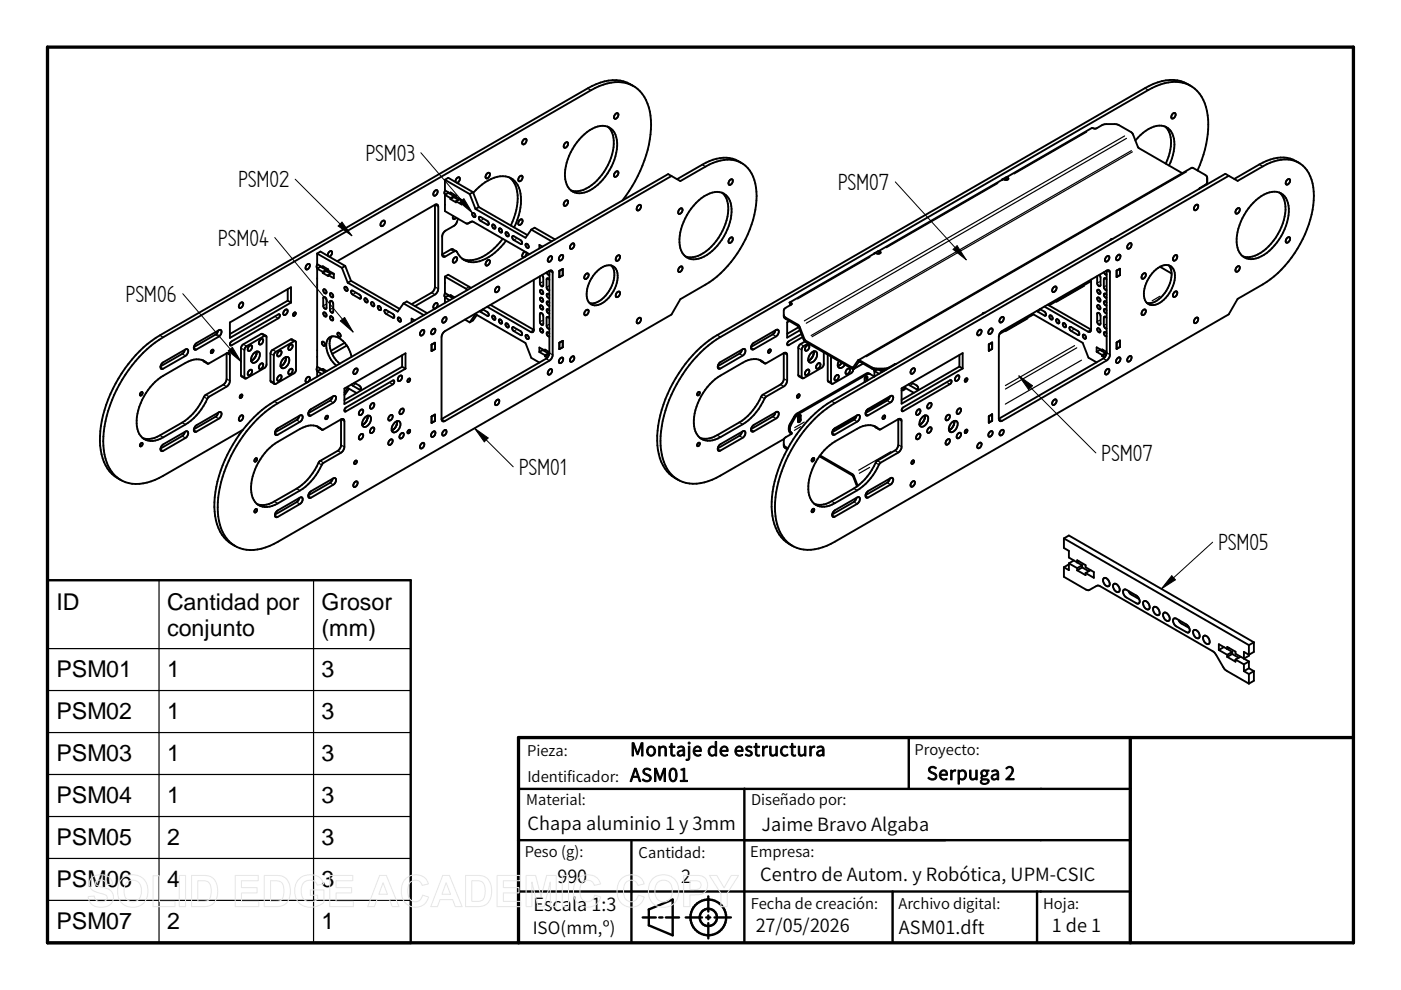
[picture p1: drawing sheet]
<svg xmlns="http://www.w3.org/2000/svg" width="297mm" height="210mm" viewBox="0 0 297 210" stroke-linecap="round" stroke-linejoin="round" font-family="sans-serif">
<path d="M10.1 10h276.9v189.9h-276.9zM239.6 156.4v43.5M287 156.4h-177.1v43.5" fill="none" stroke="#000" stroke-width=".7"/>
<g fill="none" stroke="#000" stroke-width=".51">
<path d="M10.1 123h77v76.9h-77zM192.7 156.4v10.9M109.9 167.3h129.7M109.9 178.1h129.7M133.9 178.1v21.8M157.8 167.3v32.6M109.9 189h129.7M136.3 194.5h2.7M137.6 192.8l5-2.1v7.6l-5-2.1zM139.8 194.5h.7M141.2 194.5h2.8M145.4 194.5h3.4"/>
<path d="M149.7 194.5h.9M150.2 190.1v3.2M150.2 194.1v.8M150.2 195.7v3.3M151.5 194.5h3.5M189.2 189v10.9M219.9 189v10.9"/>
<circle cx="150.2" cy="194.5" r="3.8"/>
<circle cx="150.2" cy="194.5" r="1.84"/>
</g>
<g fill="none" stroke="#000" stroke-width=".4">
<path d="M134.3 18.2a7.8 7.8 0 0 0-7.9-.4l-1.8 .9-90.7 52.4a28.1 28.1 0 0 0-12.7 22.4 8.9 8.9 0 0 0 3.7 7.9l.7 .4M252.5 18.2a7.9 7.9 0 0 0-7.9-.4l-1.8 .9-90.7 52.4a28 28 0 0 0-12.8 22.3 8.9 8.9 0 0 0 3.8 7.9l.7 .4M94.3 38.1v2.3l1.2 .6M94.3 38.1l5.3 3M94.3 38.1l.7-.4 5.3 3M96.6 38.6a.73 .73 0 0 1 .8-.9l.1 .5-.6 .6M103.3 36.8l.3-.2a.69 .69 0 0 1 .2 .8 .69 .69 0 0 1-.6 .4l-.3-.3zM108 37.6a6.2 6.2 0 0 1 1.6 6.1l-.3 1.6-1 2.5M110.1 37.5l.5-.3a.65 .65 0 0 1 .1 .8 .65 .65 0 0 1-.8 .3zM111.1 29.6l.3-.2a.68 .68 0 0 1 .2 .8 .68 .68 0 0 1-.6 .4l-.3-.3zM119.9 30.3l.3-.2a.68 .68 0 0 1 .2 .8 .68 .68 0 0 1-.6 .4l-.3-.2zM123.3 29a5.6 5.6 0 0 1 5.5-2.2 3.7 3.7 0 0 1 2 4.2 12 12 0 0 1-6.3 9.6 3.1 3.1 0 0 1-4.7-2.6 11.6 11.6 0 0 1 3.5-9z"/>
<path d="M128.9 26.9a5.6 5.6 0 0 1 .9 5.8 11.8 11.8 0 0 1-6.1 7.6l-1.1 .2-1.5-.1M130.5 36.4l.3-.1a.68 .68 0 0 1 .3 .7 .68 .68 0 0 1-.7 .5l-.2-.3zM130.5 24.1l.3-.1a.69 .69 0 0 1 .3 .7 .69 .69 0 0 1-.7 .5l-.2-.3zM142.4 37.3l-.7-.4-83.5 48.2a28.1 28.1 0 0 0-12.8 22.4 9.1 9.1 0 0 0 3.8 7.9l.7 .4M154.8 38.1l.3-.1a.69 .69 0 0 1 .2 .7 .69 .69 0 0 1-.6 .5l-.2-.1-.1-.4zM157.2 34.6a7 7 0 0 0-7.6-.1l-6.1 3.5M212.5 38.1h.1M213.3 37.7h.4l.1 .3M213.8 38l-.5 .2-.7-.2-26.4 15.3M213.8 38l-.6-.3-.7 .4M240.7 29.8a7 7 0 0 1 5.6-3.2 3.2 3.2 0 0 1 2.7 3.4l-.1 2.1-.4 1.5-.6 1.5M247 26.8a5.5 5.5 0 0 1 1 5.7l-.8 2.2"/>
<path d="M248.7 24.1l.3-.2a.67 .67 0 0 1 .2 .8 .67 .67 0 0 1-.6 .4l-.3-.2zM250.7 36.7l-9.2-5.3-1.3-2.9-.4-.5-2.8-1.6-2.4-.1a3.2 3.2 0 0 0-2.1 .9h-1l-18.2 10.4M253.9 36.2a19.7 19.7 0 0 0 1.5-14.3 6.7 6.7 0 0 0-8.5-4.2l-1.7 .5-1.7 .9-90.7 52.4a28.2 28.2 0 0 0-12.8 22 9.4 9.4 0 0 0 3.5 8 7.9 7.9 0 0 0 7.5 .2l15.2-8.6M255.9 39.1v-1.4l-.1-.4-2.8-1.7h-.4l-70.6 40.8M255.9 38.7l-.1 .3-1.5 1M260.5 37.3l-.7-.4-83.5 48.2a28 28 0 0 0-12.7 22.3 9.1 9.1 0 0 0 3.7 7.9l.7 .4M272.9 38.1l.4-.1a.68 .68 0 0 1 .2 .7 .68 .68 0 0 1-.6 .5l-.3-.3zM275.4 34.5a7 7 0 0 0-7.6 0l-6.1 3.5M65.1 56.1l.3-.2a.64 .64 0 0 1 .2 .8 .64 .64 0 0 1-.8 .3l.1-.5zM67.2 57v20.8l1.2 .6M67.2 53.8l5.3 3M67.2 53.8l.7-.5 5.3 3.1"/>
<path d="M67.2 57l.7-.5 1.2 .7M67.2 53.8v2.2M67.2 57l1.2 .6M67.2 56l1.2 .7M67.3 56l-.2 .6 .3 .3M68 56.4l-.2 .2M68.4 56.7v-.2l2.4 1.5v1l-1.2-.7M68.4 57.6v.3M68.4 57.9l1.2 .6v-.2M68.6 56.6l-.2 .1M69.1 57.2v.2M69.1 57.4l1 .6"/>
<path d="M69.1 57.2l-.7 .4M69.1 57.4l-.7 .5M69.4 57v.6M69.5 54.3a.73 .73 0 0 1 .8-1l.1 .5-.6 .6M70.8 58.2l-.5-.3-.7 .4M72.5 56.8l1.2 3.1M73.2 56.4l1.2 3.1M73.2 56.4l-.7 .4M73.7 59.9l10.6 6.2 1.3-1.8M74.4 59.5l-.7 .4M74.4 59.5l10.3 6M81 46.9l.3-.1a.68 .68 0 0 1 .3 .7 .68 .68 0 0 1-.7 .5l-.2-.3z"/>
<path d="M92.2 40.4l.3-.1a.64 .64 0 0 1 .2 .8 .64 .64 0 0 1-.8 .3v-.6zM92.2 43.4v17.7l-.3 .6-.4 .4-4.2 2.4M92.2 43.4l-20.7 12M92.2 43.4a.43 .43 0 0 1 .5 0 .43 .43 0 0 1 .2 .4v17.7l-.7 1-4.2 2.4M94.3 58.7l.7-.4 4.8 2.8M94.3 58.7v3.4l1.2 .7M94.3 41.3v3.5l4.6 2.6 1.2-.4 .3 .1 11.8 6.8M94.3 58.7l4.8 2.8M94.3 41.3l1.2 .7M94.3 41.3l.7-.4 1.2 .7M94.4 40.4l-.2 .6 .3 .2M95.1 40.8l-.2 .2"/>
<path d="M95.5 41v-.2l2.4 1.6v.9l-1.2-.6M95.5 42v.2M95.5 42.2l1.2 .7v-.2M95.7 40.9l-.2 .1M96.1 45.8l-.1 .4 .1 .2 .6-.2M96.2 41.6v.2M96.2 41.8l1 .6M96.2 41.8l-.7 .4M96.2 41.6l-.7 .4M96.3 54.7l.4-.2a.68 .68 0 0 1 .2 .7 .68 .68 0 0 1-.6 .5l-.3-.3zM96.7 53.3l-1-.5-2 1.2M97.1 46.4l-.3 .9-.3 .4-2.1 1.2-.5 .7-.2 .5v3.9"/>
<path d="M97.9 42.5l-.5-.2-.7 .4M99.6 41.1l1.2 3.2M100.2 45.2a.53 .53 0 0 1 .5 .3 .53 .53 0 0 1-.1 .5l-.5-.4zM100.3 40.7l1.2 3.2M100.3 40.7l-.7 .4M100.3 40.9a9.1 9.1 0 0 1 6.3-3.5 4 4 0 0 1 3.8 4.3 12.9 12.9 0 0 1-1.4 6.5M100.8 44.3l10.6 6.1 1.2-1.7M101.5 43.9l10.3 5.9M101.5 43.9l-.7 .4M101.6 46l1.8 .9 .2 .5-.1 .3-1.8-1-.2-.5zM103.3 55.3l.3-.2a.68 .68 0 0 1 .2 .8 .68 .68 0 0 1-.6 .4l-.3-.3zM104.5 47.6a.54 .54 0 0 1 .5 .3 .54 .54 0 0 1-.1 .6l-.4-.3-.2-.3z"/>
<path d="M105.9 48.4a.54 .54 0 0 1 .5 .3 .54 .54 0 0 1-.1 .6l-.5-.4zM106.6 50.6a10.3 10.3 0 0 1-6.9 4.6l-1.6-.3M107.2 49.3a.48 .48 0 0 1 .6 .2 .48 .48 0 0 1-.1 .6l-.5-.3zM107.3 51a10.4 10.4 0 0 1-6.8 4.6 3.7 3.7 0 0 1-3.7-2.3h-.5l-1.9 1.1a.44 .44 0 0 1-.4 0 .44 .44 0 0 1-.3-.4M108.7 50.1l1.8 .9 .2 .3-.1 .4-1.7-.8-.3-.4zM110.2 46.7l.4-.2a.65 .65 0 0 1 .1 .8 .65 .65 0 0 1-.8 .3l.1-.6zM111.3 53.4a.77 .77 0 0 0-.4 1.2l.3-.1 .3-.4 .1-.6M111.5 51.7a.48 .48 0 0 1 .5 .3 .48 .48 0 0 1-.1 .6l-.4-.4zM112.6 48.7l.7-.4 4.4 2.5M112.6 48.7l4.3 2.5M113.2 59.3v10.6M114.9 58.3l.3 .6v1.6l-.2 .2-.5-.4v-1.7"/>
<path d="M115 52.3l-.6-.4v.8M115.9 57.8l.2 .3 .4 .2M116.4 57.5l.1 .2M116.5 59.3l-.4-.3-.2 .1v2l.3 .4h.3M116.5 54.5l.3-.2a.65 .65 0 0 1 .1 .8 .65 .65 0 0 1-.7 .3v-.6zM116.5 57.4a.42 .42 0 0 1 .5 0 .42 .42 0 0 1 .2 .4v17.4l-.3 .9-.4 .4-22.2 12.8a.44 .44 0 0 1-.5 0 .44 .44 0 0 1-.2-.4M116.5 57.4l-22.2 12.8-.4 .4-.3 .8v17.5M116.5 57.4v17.4l-.3 .9-.4 .4-22.2 12.8M118.6 57.4l.7-.4v1.4l-.7 .4zM118.8 54.2l.3-.2a.68 .68 0 0 1 .3 .8 .68 .68 0 0 1-.6 .4l-.3-.1v-.3zM119.9 42.6l.3-.1a.68 .68 0 0 1 .2 .7 .68 .68 0 0 1-.6 .5l-.3-.3zM121.2 51.7l.3-.1a.63 .63 0 0 1 .2 .8 .63 .63 0 0 1-.8 .3v-.6z"/>
<path d="M124.2 58.1l.3-.1a.69 .69 0 0 1 .3 .7 .69 .69 0 0 1-.7 .5l-.2-.3zM126.5 57.6a2.96 2.96 0 0 1 3.7-1 3.2 3.2 0 0 1 .6 3.4 6.3 6.3 0 0 1-4.4 4.7 1.95 1.95 0 0 1-2-2.4 7.3 7.3 0 0 1 2.1-4.7zM129.6 56.3a4.5 4.5 0 0 1-.1 4.9 5.2 5.2 0 0 1-4.1 3.1h-.4M130.9 54.3l.3-.2a.65 .65 0 0 1 .1 .8 .65 .65 0 0 1-.7 .3v-.6zM132 42.5a27 27 0 0 0 6-17 8.4 8.4 0 0 0-4-7.4 8.7 8.7 0 0 0-7.8 .6l-91.6 52.8a28.2 28.2 0 0 0-12.7 22 9.4 9.4 0 0 0 3.4 8.1 8.2 8.2 0 0 0 8.4-.3l17.8-10.2M135.3 43.6l.4-.2a.65 .65 0 0 1 .1 .8 .65 .65 0 0 1-.8 .3l.1-.6zM144.1 44.3l.3-.1a.67 .67 0 0 1 .3 .7 .67 .67 0 0 1-.6 .5l-.3-.3zM144.1 56.6l.3-.1a.67 .67 0 0 1 .3 .7 .67 .67 0 0 1-.6 .5l-.3-.3zM147.6 43a5.7 5.7 0 0 1 5.5-2.1 3.7 3.7 0 0 1 2 4.1 11.8 11.8 0 0 1-6.4 9.7 3.1 3.1 0 0 1-4.6-2.7 11.6 11.6 0 0 1 3.5-9zM153.1 40.9a5.6 5.6 0 0 1 .9 5.8 11.1 11.1 0 0 1-6.6 7.7 3.4 3.4 0 0 1-2.1 0M154.8 50.5l.3-.2a.68 .68 0 0 1 .2 .8 .68 .68 0 0 1-.6 .4l-.2-.1v-.4zM185.4 53.7v.1"/>
<path d="M185.4 53.7h.1M186.2 53.3h.4l.1 .3M186.7 53.6l-.5 .2-.7-.1-18.1 10.5 .4 .1v.2l-1.6 1.1v1.7l3.2 2.1M186.7 53.6l-.6-.3-.7 .4M231.3 59.6l-8.9 5.1M231.3 59.3v10.6M233.1 58.3l.2 .5-.1 1.9-.2-.1-.4-.4v-1.7M234.1 57.7l.3 .5h.2M234.5 57.5l.1 .1M234.6 54.4l.3-.1a.65 .65 0 0 1 .2 .8 .65 .65 0 0 1-.8 .3l.1-.6zM234.6 59.2l-.4-.2-.1 .1v1.9l.3 .4 .2 .1M234.6 57.4l-22.1 12.8-.6 .6"/>
<path d="M234.6 57.4a.43 .43 0 0 1 .5-.1 .43 .43 0 0 1 .2 .5v17.4l-.3 .8-.4 .4-22.3 12.9a.44 .44 0 0 1-.5-.5M234.6 57.4v17.4l-.3 .8-.4 .4-22.1 12.8M235.9 50.7l-.5 .2M236.7 57.4l.7-.4v1.3l-.7 .4zM236.7 57.4v1.3M237 54.1l.3-.1a.65 .65 0 0 1 .1 .8 .65 .65 0 0 1-.7 .3v-.6zM239.3 51.7l.3-.2a.68 .68 0 0 1 .3 .8 .68 .68 0 0 1-.6 .4l-.3-.1v-.3zM242.4 58.1l.3-.2a.67 .67 0 0 1 .2 .8 .67 .67 0 0 1-.6 .4l-.3-.3zM244.7 57.5a3 3 0 0 1 3.6-1 3.9 3.9 0 0 1 .2 4.6 5.8 5.8 0 0 1-3.9 3.6 1.96 1.96 0 0 1-2.1-2.4 7.4 7.4 0 0 1 2.2-4.8zM245.9 56.6l2.5 1.4M247.8 56.2a4.4 4.4 0 0 1-.2 4.9 5.2 5.2 0 0 1-4.1 3.2l-.3-.1M249 54.2l.3-.1a.69 .69 0 0 1 .3 .7 .69 .69 0 0 1-.7 .5l-.2-.2v-.3z"/>
<path d="M253.5 43.5l.3-.1a.69 .69 0 0 1 .2 .7 .69 .69 0 0 1-.6 .5l-.2-.1-.1-.4zM262.3 56.6l.3-.2a.64 .64 0 0 1 .1 .8 .64 .64 0 0 1-.7 .3l-.1-.3zM262.3 44.3l.3-.2a.68 .68 0 0 1 .2 .8 .68 .68 0 0 1-.6 .4l-.2-.1-.1-.4zM265.7 43a5.7 5.7 0 0 1 5.5-2.2 3.7 3.7 0 0 1 2.1 4.1 12 12 0 0 1-6.4 9.7 3.1 3.1 0 0 1-4.6-2.7 11.7 11.7 0 0 1 3.4-8.9zM271.3 40.8a5.6 5.6 0 0 1 .9 5.9 11.2 11.2 0 0 1-6.7 7.7 3.4 3.4 0 0 1-2-.1M272.9 50.4l.4-.1a.68 .68 0 0 1 .2 .7 .68 .68 0 0 1-.6 .5l-.3-.3zM34.4 76.9l4.9-2.8 .4-.1a.93 .93 0 0 1-.4 1.5l-4.9 2.7a.49 .49 0 0 1-.4-.3 .49 .49 0 0 1 .1-.5zM39.2 74.2l-.6 .8-4.6 2.7M41.5 72.9l4.9-2.9a.39 .39 0 0 1 .5 .1 .39 .39 0 0 1 0 .5l-.5 .8-5.1 2.8-.2-.5zM42.9 76.4l1.1 .7M44.8 74.3l.3-.2a.37 .37 0 0 1 .1 .5 .37 .37 0 0 1-.5 .2zM46.3 70.1l-.2 .5-.4 .4-4.6 2.6"/>
<path d="M48 74.9v5.4l-.1 .6-.6 .7-3.8 2.2a13.9 13.9 0 0 1-4.9 5.8l-4.7 2.7-1.7 .7a3.1 3.1 0 0 1-1.9-.1M48.7 68.4l13-7.5v3.3l-13 7.4zM49 72.5l10-5.8h.3v.4l-.3 .4-10 5.8-.3-.3zM51 64.2l.3-.1a.69 .69 0 0 1 .2 .7 .69 .69 0 0 1-.6 .5l-.3-.3zM52.9 73.4l.3-.2a.68 .68 0 0 1 .2 .8 .68 .68 0 0 1-.6 .4l-.3-.3zM52.9 78.5l.3-.1a.68 .68 0 0 1 .2 .7 .68 .68 0 0 1-.6 .5l-.3-.3zM53.8 74.9a.7 .7 0 0 1 1-.3 .7 .7 0 0 1 .3 1 1.44 1.44 0 0 1-1.6 1.3 1.45 1.45 0 0 1 .3-2zM54.4 74.5a1.98 1.98 0 0 1-1.1 2M55.2 72l.3-.2a.64 .64 0 0 1 .2 .8 .64 .64 0 0 1-.8 .3v-.3zM55.2 77.2l.3-.2a.68 .68 0 0 1 .3 .8 .68 .68 0 0 1-.7 .4l-.2-.1v-.4zM56.4 71.2h-.4l-3.7 2.2-.4 .4-.1 .4v5.7l.1 .3M56.4 71.2l.1 .3v5.7l-.1 .5-.4 .3-3.7 2.2h-.4"/>
<path d="M56.4 71.2l-.7-.4h-.4l-3.7 2.2-.4 .4-.1 .4v5.7l.1 .3 .7 .4M59.1 79.7l.3-.2a.68 .68 0 0 1 .3 .8 .68 .68 0 0 1-.7 .5l-.2-.3zM59.1 74.5l.3-.1a.65 .65 0 0 1 .2 .8 .65 .65 0 0 1-.8 .3v-.6zM60.1 76a.7 .7 0 0 1 1-.3 .7 .7 0 0 1 .2 1 1.44 1.44 0 0 1-1.5 1.3 1.48 1.48 0 0 1 .3-2zM60.4 65.7l.3-.1a.68 .68 0 0 1 .2 .7 .68 .68 0 0 1-.6 .5l-.3-.3zM60.6 75.7a1.98 1.98 0 0 1-1.1 2M61 63.8l.7 .4M61 61.3v2.5M61 63.8l-12.3 7M61.5 78.3l.3-.1a.69 .69 0 0 1 .2 .7 .69 .69 0 0 1-.6 .5l-.2-.1-.1-.4zM61.5 73.2l.3-.2a.69 .69 0 0 1 .2 .8 .69 .69 0 0 1-.6 .4l-.2-.1-.1-.4zM62.2 66.4l.3-.2a.38 .38 0 0 1 .1 .5 .38 .38 0 0 1-.5 .2z"/>
<path d="M62.6 72.3l-.3 .1-3.8 2.2-.3 .3-.1 .5v5.7l.1 .3M62.6 72.3l.2 .4v5.7l-.2 .4-.3 .4-3.8 2.2h-.3M62.6 72.3l-.7-.4-.3 .1-3.8 2.2-.3 .3-.2 .5v5.7l.2 .3 .7 .4M67.2 78.7v1.2M67.2 78.7l1 .6M67.2 78.7l.7-.4 1.1 .6M67.3 77.8l-.2 .6 .3 .2M68 78.2l-.2 .2M68.3 72.5a.48 .48 0 0 1 .5 .2 .48 .48 0 0 1-.1 .6l-.4-.3zM68.4 78.4v-.2l.9 .5M68.6 66.3a.48 .48 0 0 1 .5 .2 .48 .48 0 0 1 0 .6l-.4-.2zM68.6 78.3l-.2 .1"/>
<path d="M68.6 61.3a.54 .54 0 0 1 .6 .3 .54 .54 0 0 1-.1 .6l-.4-.2-.2-.4zM68.6 63h.3l.3 .4-.1 2.1-.4-.2-.1-.3zM70 63.9l.3-.1 .3 .5-.1 2-.3-.1-.2-.4zM70 62.3a.49 .49 0 0 1 .6 .1 .49 .49 0 0 1-.1 .7l-.4-.3zM70.1 67.1a.54 .54 0 0 1 .5 .3 .54 .54 0 0 1-.1 .5l-.4-.2-.1-.4zM70.4 71.3a4.1 4.1 0 0 0 .5 4.6l1.1 1.2M71.6 70.6a.48 .48 0 0 1 .5 .2 .48 .48 0 0 1-.1 .6l-.4-.3zM73.1 72.7l-2.9 1.7M73.1 60.8a.53 .53 0 0 1 .5 .3 .53 .53 0 0 1 0 .6l-.6-.5zM73.5 73.3l-3.1 1.7M74.5 61.6l1.8 1 .3 .5-.1 .2-1.8-.9-.3-.6zM74.5 75.7a5.2 5.2 0 0 0-3.7-4.4 1.63 1.63 0 0 0-1.6 2 6.1 6.1 0 0 0 2.1 4.2"/>
<path d="M75.2 78.3l.4-.2a.69 .69 0 0 1 .2 .8 .69 .69 0 0 1-.6 .4l-.3-.1v-.4zM77.4 63.2a.54 .54 0 0 1 .5 .3 .54 .54 0 0 1-.1 .6l-.4-.2-.1-.4zM78.7 64.1a.48 .48 0 0 1 .6 .3 .48 .48 0 0 1-.2 .6l-.4-.4zM80.1 64.9a.48 .48 0 0 1 .6 .3 .48 .48 0 0 1-.1 .6l-.4-.4zM81.6 65.7l1.8 1 .2 .3-.1 .4-1.7-.9-.3-.4zM84.4 67.4a.48 .48 0 0 1 .5 .2 .48 .48 0 0 1-.1 .6l-.4-.3zM84.7 79.8l.3-.2a.67 .67 0 0 1 .2 .7 .67 .67 0 0 1-.6 .5l-.3-.3zM85.3 75.3v2.5M85.3 77.8l-12.3 7M85.3 77.8l.7 .4M85.6 64.3l.7-.4 4.3 2.5M85.6 64.3l4.2 2.5"/>
<path d="M87.9 67.9l-.6-.3v.7M89.4 70.1l.3-.2a.64 .64 0 0 1 .1 .8 .64 .64 0 0 1-.7 .3v-.5zM91.5 73.1l.7-.4v1.3l-.7 .4zM91.7 69.8l.4-.1a.68 .68 0 0 1 .2 .7 .68 .68 0 0 1-.6 .5l-.3-.1v-.4zM92.2 64.4l.3-.2a.64 .64 0 0 1 .2 .8 .64 .64 0 0 1-.8 .3v-.6zM94.1 67.4l.3-.2a.63 .63 0 0 1 .2 .8 .63 .63 0 0 1-.8 .3v-.6zM94.3 63.1v1.1M94.3 63.1l1 .5M94.3 63.1l.7-.4 1.1 .5M94.4 62.1l-.2 .6 .3 .3M95.1 62.5l-.2 .2M95.5 62.8v-.2l.9 .5"/>
<path d="M95.7 62.7l-.2 .1M98.6 67.8l1 .5M99.6 68.3l1.2-1.7 10.6 6.1 1.2 3.2 1.8 1M101.1 66.8l-.8 1.1-.7 .4M102.3 65.6l1.1 .7 .2 .4-.1 .3-1.8-1M103.3 65l9.2 5.4a.43 .43 0 0 0 .5 0 .43 .43 0 0 0 .2-.5M104 64.6l9.2 5.3M104.4 67a.49 .49 0 0 1 .6 .2 .49 .49 0 0 1-.2 .6l-.4-.3zM105.3 60.9l.3-.1a.68 .68 0 0 1 .2 .7 .68 .68 0 0 1-.6 .5l-.2-.2-.1-.3zM105.8 67.8a.48 .48 0 0 1 .6 .2 .48 .48 0 0 1-.2 .6l-.4-.3zM107.3 68.6a.54 .54 0 0 1 .5 .3 .54 .54 0 0 1-.1 .5l-.5-.4zM108.7 69.4l1.8 .9 .2 .4-.1 .4-1.8-1-.2-.5z"/>
<path d="M111.4 71.1a.48 .48 0 0 1 .6 .2 .48 .48 0 0 1 0 .6l-.5-.3zM114.4 74.6l1.1 .7M114.5 61.5a.48 .48 0 0 1 .6 .3 .48 .48 0 0 1-.1 .6l-.4-.4zM114.6 63.1a.54 .54 0 0 1 .5 .3 .54 .54 0 0 1-.1 .6l-.5-.5zM114.6 64.7a.54 .54 0 0 1 .5 .3 .54 .54 0 0 1-.1 .6l-.5-.4zM114.6 66.4l.4 .1 .2 .3v1.8l-.2 .3-.3-.2-.2-.5zM114.6 69.6a.54 .54 0 0 1 .5 .3 .54 .54 0 0 1-.1 .6l-.5-.4zM115.1 74.1v.1M115.1 74.2l1.1 .7M115.1 74.2l-.7 .4M115.5 74.4v-.3l1 .6M115.5 75.3v.2"/>
<path d="M115.5 74.4l-1.1-.7v.9M115.5 75.5l.6 .3M115.7 74.3l-.2 .1M116.2 74.9v.2M116.2 75.1l.2 .1M116.2 75.1l-.7 .4M116.2 74.9l-.7 .4M116.5 67.5l-.3-.3-.3 .1v1.9l.2 .4 .4 .1M116.5 70.7l-.4-.3a.52 .52 0 0 0-.1 .6 .52 .52 0 0 0 .5 .3M116.5 64.2l-.4-.3a.54 .54 0 0 0-.1 .6 .54 .54 0 0 0 .5 .3M116.5 65.8l-.4-.3a.54 .54 0 0 0-.1 .6 .54 .54 0 0 0 .5 .3M116.5 78.4l.3-.2a.65 .65 0 0 1 .1 .8 .65 .65 0 0 1-.7 .3v-.5z"/>
<path d="M116.5 62.6l-.4-.3a.54 .54 0 0 0-.1 .6 .54 .54 0 0 0 .5 .3M118.6 72.7l.7-.4v1.3l-.7 .4zM118.8 75.9l.3-.1a.68 .68 0 0 1 .3 .7 .68 .68 0 0 1-.6 .5l-.3-.1v-.4zM121.2 75.7l.3-.2a.63 .63 0 0 1 .2 .8 .63 .63 0 0 1-.8 .3v-.6zM124.2 65.8l.3-.1a.68 .68 0 0 1 .3 .7 .68 .68 0 0 1-.7 .5l-.2-.3zM130.9 62l.3-.2a.64 .64 0 0 1 .1 .8 .64 .64 0 0 1-.7 .3v-.6zM135.3 67.5l.4-.1a.65 .65 0 0 1 .1 .8 .65 .65 0 0 1-.8 .3l.1-.6zM152.6 76.9l4.9-2.9h.3a.91 .91 0 0 1-.3 1.4l-4.7 2.7-.4 .1-.2-.4zM157.3 74.1l-.2 .5-.3 .4-4.6 2.6M159.6 72.8l4.9-2.8 .4-.1a.93 .93 0 0 1-.4 1.4l-4.9 2.8a.71 .71 0 0 1-.4-.6 .71 .71 0 0 1 .4-.7zM161.1 76.3l1 .7M163.1 74.1h.1a.36 .36 0 0 1 .1 .5 .36 .36 0 0 1-.4 .1z"/>
<path d="M164.4 70l-.2 .5-.4 .4-4.5 2.7M166.2 66.8l.4 .6 2.9 1.7 1.3 3.1 9.9 5.7h.2l1.1-1.5M166.2 74.9v5.4l-.2 .6-.5 .6-3.9 2.3a14.1 14.1 0 0 1-4.8 5.8l-5.9 3.2-1 .2-1.5-.2M167.4 68.1l-.5 .2v3.3l2.7-1.6M167.8 64.5h-.3v.2M169.4 69.4l1 2.6 .4 .5 9.9 5.7 .4-.1 1.1-1.4 2.7 1.5 .9 .2M169.4 69.4l-2.5 1.4M169.9 70.8l-2.8 1.7-.2 .6 .4 .1 2.9-1.7M170.7 72.4a1.95 1.95 0 0 0-1.4 1.1l-.1 6 .2 .3 .7 .4M171 78.5l.3-.2a.64 .64 0 0 1 .2 .8 .64 .64 0 0 1-.8 .3v-.6zM171 73.3l.3-.1a.64 .64 0 0 1 .2 .8 .64 .64 0 0 1-.8 .3v-.6zM171.4 72.8a1.88 1.88 0 0 0-1.4 1.2v5.9l.1 .3"/>
<path d="M172 74.8a.69 .69 0 0 1 1-.3 .69 .69 0 0 1 .2 1 1.44 1.44 0 0 1-1.6 1.3 1.43 1.43 0 0 1 .4-2zM172.5 74.5a1.96 1.96 0 0 1-1.1 2M173.4 77.1l.3-.1a.65 .65 0 0 1 .1 .8 .65 .65 0 0 1-.7 .3v-.6zM174.7 74.7v2.5l-.3 .7-4 2.3h-.3M175.5 75.2v5.4l.1 .3 .7 .4M176.2 75.6v5.4l.1 .3M177.2 79.7l.4-.2a.65 .65 0 0 1 .1 .8 .65 .65 0 0 1-.7 .3v-.6zM177.8 76.6l-.1 .3a.74 .74 0 0 0 .2 1.1 .74 .74 0 0 0 1.1-.4l.2-.3M178.5 76.9l-.9 .7M179.6 78.3l.3-.2a.69 .69 0 0 1 .3 .8 .69 .69 0 0 1-.7 .5l-.2-.3zM180.9 78.3l-.1 .5-.4 .3-3.7 2.2h-.4M182 76.4l3.2 1.6 2.4 .1a3.3 3.3 0 0 0 2-.8l.4-.1"/>
<path d="M183 77.1l-2 1.1M183.7 79.9v.9M184.5 79.3l-.7 .1-14.5 8.4-.7 .7-.8 1.5a1.36 1.36 0 0 0 .1 1.8l-1.7 1.2v1.7l.7 .6M184.5 79.3a.73 .73 0 0 0-.9-.1l-14.5 8.4-.5 .5-1.1 1.7a1.54 1.54 0 0 0 .3 2.2M185.3 78.3l.2 .3M185.4 78.7v1.1l-.9-.5M185.4 78.7l1 .5M185.8 78.4l-.4 .3M186.3 78.4l.8 .4M187.4 78.7l-.4-.3-.2 .3M187.9 78.4h-2.1M193.4 78.2l.3-.1a.68 .68 0 0 1 .2 .7 .68 .68 0 0 1-.6 .5l-.3-.3z"/>
<path d="M202.8 79.7l.3-.1a.68 .68 0 0 1 .3 .7 .68 .68 0 0 1-.7 .5l-.2-.2v-.3zM203.4 75.3v2.4M203.4 77.7l-12.2 7.1M203.4 77.7l.7 .4M207.5 70.1l.4-.2a.65 .65 0 0 1 .1 .8 .65 .65 0 0 1-.8 .3l.1-.6zM208.8 66.3l-.5 .3M209.7 73l.7-.4v1.4l-.7 .4zM209.9 69.8l.3-.2a.64 .64 0 0 1 .1 .8 .64 .64 0 0 1-.7 .3v-.6zM211.9 70.8l-.1 .6v17.4M212.2 67.3l.4-.1a.68 .68 0 0 1 .2 .7 .68 .68 0 0 1-.6 .5l-.3-.1v-.4zM218.7 66.9l.3-.3 10.5 6.1 1.3 3.1 1.7 1M219.1 66.7l-7.2 4.1"/>
<path d="M220.5 65.5l1.1 .7 .2 .3-.1 .4-1.9-1M221.4 65l9.2 5.3a.43 .43 0 0 0 .5 0 .43 .43 0 0 0 .2-.4M222.1 64.6l9.2 5.3M222.5 66.9a.48 .48 0 0 1 .6 .3 .48 .48 0 0 1-.1 .6l-.4-.4zM223.4 60.9l.3-.2a.68 .68 0 0 1 .3 .8 .68 .68 0 0 1-.7 .4l-.2-.3zM224 67.7a.48 .48 0 0 1 .5 .3 .48 .48 0 0 1-.1 .6l-.4-.4zM225.3 68.6a.49 .49 0 0 1 .6 .2 .49 .49 0 0 1 0 .6l-.5-.3zM226.8 69.3l1.8 1 .2 .6-.3 .1-1.6-.9-.1-.4zM229.7 71a.54 .54 0 0 1 .5 .3 .54 .54 0 0 1-.1 .5l-.5-.4zM232.5 74.6l1.2 .7M232.6 63.2a.49 .49 0 0 1 .6 .1 .49 .49 0 0 1 0 .7l-.5-.3zM232.6 64.8a.49 .49 0 0 1 .6 .2 .49 .49 0 0 1 0 .6l-.5-.3z"/>
<path d="M232.7 61.5a.49 .49 0 0 1 .5 .2 .49 .49 0 0 1-.1 .6l-.4-.3zM232.7 69.6a.54 .54 0 0 1 .5 .3 .54 .54 0 0 1 0 .6l-.5-.3-.1-.4zM232.7 66.3l.4 .2 .2 .5-.1 1.8h-.2l-.4-.4zM233.2 74v.2M233.2 74.2l1.2 .7M233.2 74.2l-.7 .4M233.7 74.3v-.2l.9 .5M233.7 75.3v.2M233.7 74.3l-1.2-.7v1M233.7 75.5l.5 .3M233.9 74.2l-.2 .1M234.4 74.9v.2"/>
<path d="M234.4 75.1l.1 .1M234.4 75.1l-.7 .4M234.4 74.9l-.7 .4M234.6 78.4l.3-.2a.65 .65 0 0 1 .2 .8 .65 .65 0 0 1-.8 .3l.1-.6zM234.6 70.7l-.2-.3a.44 .44 0 0 0-.4 .5 .44 .44 0 0 0 .5 .4h.1M234.6 67.4l-.4-.3-.1 .1v2l.1 .3 .4 .2M234.6 64.2l-.2-.3a.46 .46 0 0 0-.4 .6 .46 .46 0 0 0 .6 .2M234.6 65.8l-.4-.3a.55 .55 0 0 0-.1 .6 .55 .55 0 0 0 .5 .3M234.6 62.5l-.2-.2a.45 .45 0 0 0-.4 .5 .45 .45 0 0 0 .5 .3h.1M236.7 72.6l.7-.4v1.4l-.7 .4zM236.7 72.6v1.4M237 75.9l.3-.1a.68 .68 0 0 1 .2 .7 .68 .68 0 0 1-.6 .5l-.3-.3z"/>
<path d="M239.3 75.6l.3-.1a.68 .68 0 0 1 .3 .7 .68 .68 0 0 1-.6 .5l-.3-.1v-.4zM242.4 65.8l.3-.2a.64 .64 0 0 1 .1 .8 .64 .64 0 0 1-.7 .3v-.6zM249 61.9l.3-.1a.68 .68 0 0 1 .3 .7 .68 .68 0 0 1-.7 .5l-.2-.2v-.3zM253.5 67.5l.3-.2a.69 .69 0 0 1 .2 .8 .69 .69 0 0 1-.6 .4l-.2-.1-.1-.3zM29.9 94l.2-.1a.38 .38 0 0 1 .1 .5 .38 .38 0 0 1-.5 .2zM29.9 83.2l.2-.1a.38 .38 0 0 1 .1 .5 .38 .38 0 0 1-.5 .2zM32.9 80.9l1.7-1.2 4.7-2.8a3.8 3.8 0 0 1 4.9 .2l3.8-2.2a.43 .43 0 0 1 .5 0 .43 .43 0 0 1 .2 .4v5.5l-.1 .5-.6 .7-3.8 2.2a13.6 13.6 0 0 1-4.9 5.8l-4.7 2.7a3.7 3.7 0 0 1-4.5 .1 5.8 5.8 0 0 1-.8-5.8 13.4 13.4 0 0 1 3.6-6.1zM34.4 94.4l4.9-2.9 .4-.1a.91 .91 0 0 1-.4 1.5l-4.7 2.7-.3 .1-.3-.4zM39.2 91.6l-.6 .9-4.6 2.6M41.5 90.3l5.1-2.9a.49 .49 0 0 1 .4 .3 .49 .49 0 0 1-.1 .5l-.5 .6-4.9 2.8a.49 .49 0 0 1-.4-.4 .49 .49 0 0 1 .1-.5zM46.3 87.5l-.2 .5-.4 .4-4.6 2.6M50.9 83.8l.3-.1a.37 .37 0 0 1 .1 .4 .37 .37 0 0 1-.5 .2z"/>
<path d="M51 88.2l.3-.2a.69 .69 0 0 1 .2 .8 .69 .69 0 0 1-.6 .5l-.3-.3zM54.2 97.2l.1-.1a.38 .38 0 0 1 .1 .5 .38 .38 0 0 1-.5 .2zM54.6 88.8l1.7-1.5 2.6-1.8 83.5-48.2 1.8 1.1 5.4-3.1a7.6 7.6 0 0 1 7.9-.6 7.8 7.8 0 0 1 2.9 6.9 24 24 0 0 1-10.8 18.7l-5.4 3.1-1.8 3.3-83.5 48.2a9.4 9.4 0 0 1-8.7 1.1 8.2 8.2 0 0 1-4-7.5 27.6 27.6 0 0 1 7.6-18.8zM56.6 95.5l1.7-1.5 5.3-3a3.9 3.9 0 0 1 4.8 .1l3.9-2.2a.44 .44 0 0 1 .5 0 .44 .44 0 0 1 .2 .4v5.5l-.1 .5-.6 .7-3.9 2.3a14 14 0 0 1-4.8 5.7l-4.7 2.7a3.9 3.9 0 0 1-4.5 .1 5.9 5.9 0 0 1-.8-5.8 13.5 13.5 0 0 1 3-5.5zM58.7 91l4.9-2.9 .3-.1a.9 .9 0 0 1-.3 1.5l-4.7 2.7h-.4l-.2-.2v-.4zM63.5 88.2l-.2 .5-.4 .3-4.6 2.7M65.1 80l.3-.1a.64 .64 0 0 1 .2 .8 .64 .64 0 0 1-.8 .3l.1-.6zM65.8 86.9l4.9-2.9 .3-.1a.92 .92 0 0 1-.3 1.5l-4.9 2.8a.71 .71 0 0 1-.5-.7 .71 .71 0 0 1 .5-.6zM67.2 90.4l1.1 .7M69.1 88.3l.2-.2a.37 .37 0 0 1 .1 .5 .37 .37 0 0 1-.4 .2zM70.5 84.1l-.5 .9-4.6 2.6M72.3 88.9v5.5l-.1 .5-.6 .7-3.9 2.2a13.8 13.8 0 0 1-4.8 5.8l-5.9 3.2-1 .3-1.5-.2"/>
<path d="M73 82.4l13-7.5v3.3l-13 7.5zM73 83.2l.7-.9 1.9 1M73.2 86.5l10.1-5.8 .3 .1-.1 .4-.2 .3-10.1 5.8-.2-.3zM74 82.4l-1 1.3M75.1 81.2l1.2 .7 .3 .5-.1 .2h-.3l-1.7-1.1M75.3 97.7l.2-.1a.37 .37 0 0 1 .1 .5 .37 .37 0 0 1-.5 .2zM76.4 87l.3-.2a.65 .65 0 0 1 .2 .8 .65 .65 0 0 1-.8 .3l.1-.6zM76.4 92.1l.3-.1a.68 .68 0 0 1 .3 .7 .68 .68 0 0 1-.7 .5l-.2-.3zM77.5 88.4a.66 .66 0 0 1 .9-.2 .66 .66 0 0 1 .3 .8 1.46 1.46 0 0 1-1.7 1.4 1.63 1.63 0 0 1 .5-2zM77.9 88.1a1.98 1.98 0 0 1-1.1 2M78.8 85.6l.3-.2a.69 .69 0 0 1 .2 .8 .69 .69 0 0 1-.6 .5l-.2-.2-.1-.3zM78.8 90.8l.3-.2a.69 .69 0 0 1 .2 .8 .69 .69 0 0 1-.6 .4l-.2-.1-.1-.3z"/>
<path d="M82.7 88.1l.3-.1a.68 .68 0 0 1 .2 .7 .68 .68 0 0 1-.6 .5l-.3-.3zM82.7 93.3l.3-.2a.69 .69 0 0 1 .2 .8 .69 .69 0 0 1-.6 .5l-.3-.3zM83.8 89.5a.66 .66 0 0 1 .8-.2 .66 .66 0 0 1 .3 .9 1.67 1.67 0 0 1-1.5 1.5 1.36 1.36 0 0 1 .4-2.2zM84.2 89.3a1.93 1.93 0 0 1-1.1 1.9M85 86.8l.3-.2a.68 .68 0 0 1 .3 .8 .68 .68 0 0 1-.7 .4l-.2-.1v-.4zM85 91.9l.3-.1a.68 .68 0 0 1 .3 .7 .68 .68 0 0 1-.7 .5l-.2-.1v-.4zM86.5 80.4l.3-.2a.38 .38 0 0 1 .1 .5 .38 .38 0 0 1-.5 .2zM86.7 91.2l.1-.1a.38 .38 0 0 1 .1 .5 .38 .38 0 0 1-.5 .2zM89.4 94l.3-.1a.64 .64 0 0 1 .1 .8 .64 .64 0 0 1-.7 .3v-.6zM91.5 88.3l.7-.4v1.4l-.7 .4zM91.7 91.6l.4-.2a.68 .68 0 0 1 .2 .8 .68 .68 0 0 1-.6 .4l-.3-.1v-.3zM94.1 91.3l.3-.1a.63 .63 0 0 1 .2 .8 .63 .63 0 0 1-.8 .2v-.5z"/>
<path d="M105.3 84.9l.3-.2a.68 .68 0 0 1 .2 .7 .68 .68 0 0 1-.6 .5l-.2-.1-.1-.4zM147.9 94l.3-.1a.38 .38 0 0 1 .1 .5 .38 .38 0 0 1-.5 .1zM147.9 83.2l.3-.1a.38 .38 0 0 1 .1 .5 .38 .38 0 0 1-.5 .1zM150.5 81.4l1.7-1.4 5.3-3.1a3.8 3.8 0 0 1 4.8 .2l4.1-2.3a.42 .42 0 0 1 .5 .5v5.4l-.2 .6-.5 .6-3.9 2.3a13.5 13.5 0 0 1-4.8 5.8l-4.7 2.7a3.8 3.8 0 0 1-4.5 0 5.9 5.9 0 0 1-.9-5.7 13.3 13.3 0 0 1 3.1-5.6zM152.6 94.3l5-2.9a.69 .69 0 0 1 .5 .6 .69 .69 0 0 1-.5 .7l-5 2.9a.69 .69 0 0 1-.5-.6 .69 .69 0 0 1 .5-.7zM157.3 91.5l-.2 .5-.3 .4-4.6 2.7M159.6 90.2l5.1-2.9a.71 .71 0 0 1 .5 .6 .71 .71 0 0 1-.5 .7l-4.9 2.9h-.3l-.2-.2v-.4zM164.4 87.4l-.2 .5-.4 .4-4.5 2.7M166.2 94.3a1.13 1.13 0 0 0 .8 .8M169.2 83.7l.2-.1a.38 .38 0 0 1 .1 .5 .38 .38 0 0 1-.5 .1zM169.4 88h.4v1l-.3 .5h-.2l-.1-1zM169.5 88v1l-.3 .4"/>
<path d="M172.3 97.2l.2-.1a.38 .38 0 0 1 .1 .5 .38 .38 0 0 1-.5 .1zM172.8 88.8l1.6-1.5 2.6-1.8 83.5-48.2 1.9 1.1 5.3-3.1a7.6 7.6 0 0 1 8-.6 8 8 0 0 1 2.9 6.8 24 24 0 0 1-10.9 18.8l-5.3 3.1-1.9 3.3-83.5 48.2a9.4 9.4 0 0 1-8.7 1 8.3 8.3 0 0 1-4-7.4 27.6 27.6 0 0 1 7.7-18.9zM173.7 96.8l7 4 1 2.3M173.9 96.6l6.9 4 1.1 2.4M174.8 95.4l2.2-1.8 4.7-2.7a3.8 3.8 0 0 1 4.9 .2l3.9-2.2a.43 .43 0 0 1 .4-.1 .43 .43 0 0 1 .3 .5v5.4l-.2 .6-.5 .6-3.9 2.3a13.5 13.5 0 0 1-4.9 5.8l-4.7 2.7a3.4 3.4 0 0 1-5-.7 8.2 8.2 0 0 1 .5-7.3l.8-1.4zM176.8 90.9l4.9-2.8 .4-.1a.91 .91 0 0 1-.4 1.4l-4.7 2.7-.3 .1-.2-.2v-.4zM181.5 88.3l-4.9 2.9M181.6 88.1l-.6 .9-4.6 2.7M183.4 81h-.1M183.9 86.8l4.9-2.8 .3-.1a.91 .91 0 0 1-.3 1.4l-4.7 2.8h-.4l-.2-.2v-.4zM183.9 80.7v-.8l-.2-.1-.4 .4v.8M185.4 90.3l.2 .3"/>
<path d="M185.6 98.1a12.4 12.4 0 0 1-4.6 5.5l-5.8 3.2-1.1 .2-1.4-.2M185.6 90.6l.8 .4M187.4 88.1h.1a.38 .38 0 0 1 .1 .5 .38 .38 0 0 1-.5 .1zM188.6 84.3l-4.9 2.8M188.7 84.1l-.6 .8-4.6 2.7M190.5 88.9v5.4l-.2 .6-.3 .5-4 2.3-.4 .4M191.2 82.3l12.9-7.4v3.2l-12.9 7.5zM191.4 86.5l10-5.9 .3 .1v.3l-.3 .4-10 5.8-.2-.2zM191.6 82.5l.3-.3 1.9 1.1M192 82.3l-.8 .5M193.3 81.1l1.2 .7 .2 .4-.1 .4-1.9-1.1M193.5 97.7l.1-.1a.38 .38 0 0 1 .1 .5 .38 .38 0 0 1-.5 .2z"/>
<path d="M194.6 86.9l.3-.1a.7 .7 0 0 1 .1 .7 .7 .7 0 0 1-.7 .4l-.1-.4zM194.6 92.1l.3-.2a.65 .65 0 0 1 .1 .8 .65 .65 0 0 1-.7 .3v-.5zM195.7 88.3a.65 .65 0 0 1 .8-.2 .65 .65 0 0 1 .3 .9 1.43 1.43 0 0 1-1.7 1.4 1.63 1.63 0 0 1 .6-2.1zM196.1 88.1a1.91 1.91 0 0 1-1.2 1.9M196.9 85.6l.3-.2a.68 .68 0 0 1 .3 .8 .68 .68 0 0 1-.7 .4l-.2-.3zM196.9 90.7l.3-.1a.69 .69 0 0 1 .3 .7 .69 .69 0 0 1-.7 .5l-.2-.3zM200.8 88.1l.3-.2a.64 .64 0 0 1 .2 .8 .64 .64 0 0 1-.8 .3l.1-.6zM200.8 93.2l.3-.1a.64 .64 0 0 1 .2 .8 .64 .64 0 0 1-.8 .3l.1-.6zM201.9 89.5a.65 .65 0 0 1 .9-.2 .65 .65 0 0 1 .2 .8 1.63 1.63 0 0 1-1.5 1.5 1.24 1.24 0 0 1 .2-1.9zM202.3 89.3a1.95 1.95 0 0 1-1.1 1.9M203.2 91.9l.3-.2a.68 .68 0 0 1 .2 .8 .68 .68 0 0 1-.6 .4l-.3-.3zM203.2 86.7l.3-.1a.68 .68 0 0 1 .2 .7 .68 .68 0 0 1-.6 .5l-.3-.3z"/>
<path d="M204.7 80.4l.2-.2a.36 .36 0 0 1 .1 .5 .36 .36 0 0 1-.4 .1zM204.7 91.2l.2-.1a.37 .37 0 0 1 .1 .5 .37 .37 0 0 1-.4 .1zM207.5 94l.4-.2a.65 .65 0 0 1 .1 .8 .65 .65 0 0 1-.8 .3l.1-.5zM209.7 88.3l.7-.5v1.4l-.7 .4zM209.9 91.5l.3-.1a.68 .68 0 0 1 .2 .7 .68 .68 0 0 1-.6 .5l-.2-.1-.1-.4zM212.2 91.3l.4-.2a.68 .68 0 0 1 .2 .8 .68 .68 0 0 1-.6 .4l-.3-.1v-.4zM223.4 84.8l.3-.1a.68 .68 0 0 1 .3 .7 .68 .68 0 0 1-.7 .5l-.2-.3zM54.1 108.1l.2-.2a.38 .38 0 0 1 .1 .5 .38 .38 0 0 1-.5 .2zM58.7 108.4l5.1-3a.69 .69 0 0 1 .4 .7 .69 .69 0 0 1-.4 .6l-5.1 3a.69 .69 0 0 1-.4-.7 .69 .69 0 0 1 .4-.6zM63.5 105.6l-.2 .5-.4 .4-4.6 2.6M65.8 104.3l4.9-2.9h.3a.9 .9 0 0 1-.3 1.4l-4.7 2.7-.4 .1-.2-.2v-.5zM70.5 101.5l-.2 .5-.3 .4-4.6 2.6"/>
<path d="M75.2 102.2l.4-.2a.69 .69 0 0 1 .2 .8 .69 .69 0 0 1-.6 .5l-.3-.2v-.3zM172.3 107.9h.2a.38 .38 0 0 1 .1 .5 .38 .38 0 0 1-.5 .1zM176.8 108.3l5.1-2.9a.69 .69 0 0 1 .5 .6 .69 .69 0 0 1-.5 .7l-5.1 2.9a.69 .69 0 0 1-.4-.6 .69 .69 0 0 1 .4-.7zM181.6 105.5l-.6 .9-4.6 2.7M183.5 104.9h.1M183.6 104.6l.3 .2M183.9 104.2l5.2-2.9a.93 .93 0 0 1-.3 1.4l-4.9 2.8a.69 .69 0 0 1-.4-.6 .69 .69 0 0 1 .4-.7zM188.7 101.5l-.6 .8-4.6 2.7M193.4 102.2l.3-.2a.68 .68 0 0 1 .2 .7 .68 .68 0 0 1-.6 .5l-.3-.3zM225.6 114.2l39.2 22.6M225.6 114.2l1-.7 39.3 22.7M225.6 114.2v2l1 .6v1.4l1.8 1.1"/>
<path d="M226.6 119.7l-1 .6M226.6 119.4l1.8 1.1M226.6 119.4v1.5l-1-.6M227.7 118.8l-1.1 .6M228.4 119.3l1 .5M228.4 119.3v-.5l1.8 1v.5l1.7 1v1.2l-1.7-1M228.8 119l-.4 .3M229.4 119.8v.5M229.4 119.8l-1 .7M225.6 120.3v2l4.6 2.7 .6 .2 1.9-1.1 .6 .2 23.8 13.8 .5 .4 2.2 3.5 5 2.9M228.4 120.5v.4M228.4 120.9l1.8 1v-.4"/>
<path d="M229.4 120.3l1.4 .8M229.4 120.3l-1 .6M231.2 120.9l-1 .6M234 122.7a.9 .9 0 0 1 1.2 .8 .53 .53 0 0 1-.1 .8 .53 .53 0 0 1-.8-.2l-.4-.8zM236.1 123.9a.9 .9 0 0 1 1.3 .9 .52 .52 0 0 1-.2 .7 .52 .52 0 0 1-.8-.2l-.4-.8zM238.3 125l.5 .1 2.1 1.2a1.24 1.24 0 0 1 .6 1.6h-.6l-2.1-1.2a1.22 1.22 0 0 1-.5-1.7zM239.3 125.3l.4 .6 1.9 1.1M242.4 127.6a.89 .89 0 0 1 1.3 .8 .53 .53 0 0 1-.2 .8 .53 .53 0 0 1-.7-.3l-.4-.7zM244.6 128.8a.88 .88 0 0 1 1.2 .8 .53 .53 0 0 1-.1 .8 .53 .53 0 0 1-.8-.2l-.4-.7zM246.8 129.9a1.17 1.17 0 0 1 1 1.7 1.15 1.15 0 0 1-1-1.7zM248.9 131.1l.5 .1 2.1 1.2a1.12 1.12 0 0 1 .4 1.7l-2.5-1.3a1.25 1.25 0 0 1-.5-1.7zM249.9 131.4l.6 .8 1.7 1"/>
<path d="M253.2 133.6a1.14 1.14 0 0 1 .9 1.7 1.17 1.17 0 0 1-.9-1.7zM255.3 134.8a1.14 1.14 0 0 1 1 1.7 1.14 1.14 0 0 1-1-1.7zM258.4 137.8l1.8 1M259.5 137.2l-1.1 .6M260.2 137.6v-.4l1.8 1v.4l1.7 1M260.2 139.3l1.8 1v-.5M260.2 137.6l1.1 .6M260.2 138.8v.5M260.2 137.6l-1.8-1v1.2M260.6 137.4l-.4 .2M261.3 138.2l-1.1 .6M261.3 138.2v.5"/>
<path d="M261.3 138.7l-1.1 .6M261.3 138.7l1.3 .8M262 139.8l1.7 1.1M263 139.2l-1 .6M263.7 139.6l1.1 .7M264.8 136.8v2.2l-1.1 .6M265.9 136.2v2l-1.1 .6-1.1-.6v1.4M265.9 136.2l-1.1 .6M263.7 140.9v1.4M263.7 142.3l1.1 .6M264.8 140.3l-1.1 .6M264.8 141.7l1.1 .6"/>
<path d="M264.8 140.3v1.4M264.8 142.9v2M264.8 141.7l-1.1 .6M265.9 142.3v2l-1.1 .6M265.9 142.3l-1.1 .6"/>
</g>
<g fill="none" stroke="#000" stroke-width=".25">
<path d="M124.8 18.8l.3 .2M242.9 18.8l.4 .2M149.1 35l.3 .2M211.6 38.9l-23.7 13.6M213.7 37.7v.1M230.4 28l-15.4 8.9M238.4 28.8l-67.9 39.2M238.8 29.3l-67.9 39.2M239.9 31.9l-67.9 39.2M240.1 32.2l-67.9 39.2M251.6 36.4l-67.9 39.2M254.4 39.9v.1"/>
<path d="M255.6 39.2v.1M255.9 38.7v.1M267.2 35l.3 .2M92.4 43.5l.3 .2M93.9 54.1l.4 .2M95.7 53l.4 .2M102.4 46.5l-.4 .2M103.5 47.5l-.1 .1M109.4 50.6l-.3 .2M110.6 51.6l-.2 .1M115 59.8l-.3 .2M116.1 59.1l-.1 .1"/>
<path d="M116.6 57.5l.4 .2M184.5 54.5l-15.4 8.9M186.6 53.4v.1M233.1 59.7l-.3 .2M234.3 59.1l-.2 .1M234.8 57.5l.3 .2M34.1 71.2l.3 .2M34.2 77.9l.2 .2M38.8 75.1l.3 .2M41.2 73.8l.3 .2M43.4 76.8l.4 .1M45.9 71.1l.3 .1"/>
<path d="M48.2 75l.4 .2M48.8 73l.2 .2M51.3 73.9l.3 .2M51.3 79.7l.3 .1M51.8 73.1l.3 .2M55.5 70.9l.4 .2M57.5 75.1l.4 .2M58 74.3l.4 .2M58.5 67.2l.3 .2M61.8 72.1l.3 .2M68.8 63.1l-.2 .1M69 64.5l-.3 .2"/>
<path d="M70.2 63.9l-.2 .1M70.5 65.4l-.4 .2M75.3 62.2l-.4 .2M76.4 63.1l-.1 .1M82.4 66.3l-.4 .1M83.5 67.2l-.1 .1M91.7 62.1l.3 .3M92.4 60.9l.3 .2M99.3 60.9l-.3 .2M102.4 65.8l-.4 .2M103.5 66.8l-.1 .1M109.4 69.9l-.3 .2"/>
<path d="M110.6 70.9l-.2 .1M113 70l-.3 .2M114.7 66.5h-.1M115 67.9l-.3 .2M115.9 76.2l.4 .1M116.1 67.3l-.1 .1M116.3 68.8l-.3 .2M116.3 60.6l-.3 .2M116.7 75l.3 .1M152.2 71.2l.4 .2M152.3 77.9l.3 .1M156.9 75.1l.4 .2"/>
<path d="M159.4 73.8l.3 .2M161.6 76.7l.3 .2M164 71l.3 .2M166.4 75l.3 .2M166.6 67.4v.1M167 73l.1 .1M167.6 64.5l-.1 .1M167.7 64.3v.1M169.4 73.9l.4 .2M169.4 79.6l.4 .2M169.9 73.1l.3 .2M180.9 77.8l-.1 .1"/>
<path d="M182.2 76.7h-.1M182.5 77.4l-1 .5M183.6 79.3h.1M183.7 79.9l.2 .1M184.9 78v.1M185.8 78.2v.1M187.6 78.2v.1M188.5 77.9v.1M189.6 77.3v.1M217.9 67.6l-4.7 2.7M220.5 65.8l-.3 .2M221.7 66.8h-.2"/>
<path d="M227.6 69.9l-.3 .2M227.8 73.3l-14.6 8.4M228.3 73.7l-15.1 8.8M228.7 70.8l-.1 .1M229.3 76.4l-16.2 9.3M229.9 60.6l-5.9 3.5M231.2 70l-.4 .2M232.9 66.4l-.2 .1M233.1 67.9l-.3 .2M233.3 74.1h-.1M233.6 74.3h-.1M234.1 76.1l.3 .2"/>
<path d="M234.3 67.2l-.2 .1M234.5 68.8l-.3 .1M234.5 60.6l-.3 .2M234.8 74.9l.4 .2M246 62.8l-1.7 1M34.1 92.4l.3 .2M34.2 95.3l.2 .2M38.8 89.7l.3 .2M38.8 92.6l.3 .2M41.2 91.2l.3 .2M43.4 84.3l.3 .2M43.8 83.8l.4 .2"/>
<path d="M45.9 88.5l.3 .2M47.5 81.7l.4 .2M48.2 80.5l.4 .1M57.5 80.8l.4 .2M58.4 85.2l.3 .2M58.5 91.9l.2 .2M63.1 89.2l.3 .2M65.5 87.9l.3 .1M67.7 98.3l.3 .2M67.7 90.8l.3 .2M68.1 97.8l.3 .2M70.1 85.1l.4 .2"/>
<path d="M71.8 95.7l.3 .2M72.5 89l.3 .2M72.5 94.5l.3 .2M73.1 87.1l.2 .1M75.3 81.5l-.4 .2M76.4 82.4l-.1 .1M82.8 81.2l.3 .2M93.8 89l.4 .2M152.2 92.4l.4 .2M152.3 95.3l.3 .1M156.9 89.7l.4 .2M156.9 92.5l.4 .2"/>
<path d="M159.4 91.2l.3 .2M161.6 84.2l.3 .2M162 83.8l.3 .2M164 88.4l.3 .2M165.6 81.6l.4 .2M166.4 80.4l.3 .2M166.6 94.9v.1M167.3 90.8h.1M167.6 89.9h.1M167.7 91.7v.1M168.4 88.4h.1M169.1 87.7h.1"/>
<path d="M169.6 88.9h.1M169.6 88.1h.1M169.8 90.4l-1.4 .8M170.5 89.5l-2 1.2M175.7 80.8l.3 .1M176.5 85.2l.3 .2M176.6 91.9l.3 .2M180.1 89.4l-2.4 1.4M181.2 89.1l.4 .2M183.7 87.8l.2 .2M183.7 80.7l.1 .1M184.4 99.1l-2.2 1.3"/>
<path d="M185.8 98.2l.4 .2M185.8 90.7l.4 .2M186.2 97.8l.4 .2M187.2 85.3l-2.4 1.4M188.3 85l.3 .2M188.9 95.8l-6.8 3.9M189.9 95.6l.4 .2M190.6 89l.4 .2M190.6 94.4l.4 .2M191.3 87l.1 .1M191.9 82.6l-.5 .3M193.4 81.4l-.3 .2"/>
<path d="M194.6 82.4l-.2 .1M200.9 81.2l.3 .2M212 88.9l.3 .2M58.4 106.4l.3 .2M58.5 109.3l.2 .2M63.1 103.7l.3 .2M63.1 106.6l.3 .2M65.5 105.3l.3 .1M70.1 102.5l.4 .2M176.5 106.4l.3 .2M176.6 109.3l.3 .2M181.2 103.7l.4 .2"/>
<path d="M181.2 106.5l.4 .2M183.7 105.2l.2 .2M188.3 102.4l.3 .2M10.1 137.5h77M33.7 123v76.9M66.5 123v76.9M10.1 146.4h77M10.1 155.3h77M10.1 164.2h77M10.1 173.1h77M10.1 182h77M10.1 190.9h77"/>
</g>
<g fill="none" stroke="#000" stroke-width=".21">
<path d="M62.6 38l12 12M89.2 32.4l11 12.8M189.8 38.6l15 16.5M58.2 50.4l16.6 20M71.7 47.9l.8-.8 2.1 2.9zM97.5 42.9l.9-.8 1.8 3.1zM202.1 52.9l.8-.8 1.9 3zM38.8 62.3l12.3 14.4M48.4 74.4l.9-.8 1.8 3.1zM72.2 68.1l.9-.8 1.7 3.1zM216 79.7l2.9 2.1-.8 .8zM216 79.7l16.3 16.3"/>
<path d="M100.6 90.8l8.2 8.2M100.6 90.8l2.9 2.1-.8 .8zM257.1 115l-10.9 9.9M248.4 122.1l.8 .8-3 2z"/>
</g>
<path d="M72.5 47.1l2.1 2.9-2.9-2.1zM97.5 42.9l.9-.8 1.8 3.1zM202.1 52.9l.8-.8 1.9 3zM48.4 74.4l.9-.8 1.8 3.1zM72.2 68.1l.9-.8 1.7 3.1zM100.6 90.8l2.9 2.1-.8 .8zM216 79.7l2.9 2.1-.8 .8zM248.4 122.1l.8 .8-3 2z" fill="#000"/>
<g fill="none" stroke="#e6e6e6" stroke-width=".21">
<path d="M19.4 186.2a3.1 3.1 0 0 1 4.1 .1l.4 1.2h-1.4a1.31 1.31 0 0 0-1-.9 1.31 1.31 0 0 0-1.3 .5l.2 .5 .8 .4a3.9 3.9 0 0 1 2.6 1.2 2.16 2.16 0 0 1-.2 2.4 2.16 2.16 0 0 1-2.2 .8 2.38 2.38 0 0 1-2.7-2.3l1.3-.1a1.43 1.43 0 0 0 1.2 1.2 1.43 1.43 0 0 0 1.5-.9 1.15 1.15 0 0 0-1.3-.9 2.45 2.45 0 0 1-2.5-2.1l.2-.7zM25.8 186.3a3.3 3.3 0 0 1 4.2-.3 3.3 3.3 0 0 1 1.3 3.9 3.2 3.2 0 0 1-3.9 2.4 3.2 3.2 0 0 1-2.5-3.8l.3-1.3zM26.8 187.2a1.86 1.86 0 0 1 2.2-.4 1.86 1.86 0 0 1 1 2.1 1.89 1.89 0 0 1-1.8 2.3 1.89 1.89 0 0 1-1.9-2.3l.1-.8zM32.4 185.7h1.4v5.4h3.3v1.1h-4.7zM38 185.6h1.3v6.6h-1.3zM40.6 185.6h2.4a2.83 2.83 0 0 1 3.2 3.4 2.82 2.82 0 0 1-3.1 3.2h-2.5zM41.9 186.7a2.78 2.78 0 0 1 2.5 .6 3.4 3.4 0 0 1-.3 3.6l-.6 .2h-1.6zM49.9 185.6h4.9v1.1h-3.6v1.5h3.3v1.1h-3.3v1.8h3.7v1.1h-5zM56 185.6h2.5a2.83 2.83 0 0 1 3.1 3.4 2.82 2.82 0 0 1-3.1 3.2h-2.5zM57.4 186.7a2.78 2.78 0 0 1 2.4 .6 3.4 3.4 0 0 1-.3 3.6l-.5 .2h-1.6zM63.3 186.5a3.4 3.4 0 0 1 5 .1l.3 .8-1.3 .3a1.81 1.81 0 0 0-2.3-1 1.81 1.81 0 0 0-1.1 2.1 2.06 2.06 0 0 0 1 2.2 2.06 2.06 0 0 0 2.4-.4v-.8h-1.5v-1.1h2.9v2.6a3.9 3.9 0 0 1-5.6-.3 4.1 4.1 0 0 1 .2-4.5zM69.9 185.6h4.9v1.1h-3.6v1.5h3.3v1.1h-3.3v1.8h3.7v1.1h-5z"/>
<path d="M80.5 185.6h1.4l2.7 6.6h-1.4l-.6-1.5h-2.7l-.5 1.5h-1.4zM81.2 187.2l.9 2.4h-1.8zM85.9 186.4a2.89 2.89 0 0 1 4.9 1l-1.3 .3a1.56 1.56 0 0 0-1.8-1 1.56 1.56 0 0 0-1.2 1.7 2.25 2.25 0 0 0 1.2 2.8 1.54 1.54 0 0 0 1.9-1.4l1.3 .4a2.96 2.96 0 0 1-3.5 2.1 2.96 2.96 0 0 1-2.3-3.3l.2-1.5zM93.9 185.6h1.4l2.7 6.6h-1.5l-.5-1.5h-2.7l-.6 1.5h-1.4zM94.6 187.2l.9 2.4h-1.8zM98.7 185.6h2.4a2.83 2.83 0 0 1 3.1 3.4 2.82 2.82 0 0 1-3 3.2h-2.5zM100 186.7a2.78 2.78 0 0 1 2.5 .6 3.4 3.4 0 0 1-.3 3.6l-.6 .2h-1.6zM105.4 185.6h4.9v1.1h-3.6v1.5h3.3v1.1h-3.3v1.8h3.7v1.1h-5zM111.5 185.6h2.1l1.1 4.5 1.2-4.5h2v6.6h-1.2v-5.2l-1.3 5.2h-1.3l-1.3-5.2v5.2h-1.3zM119.2 185.6h1.3v6.6h-1.3zM122.4 186.4a2.89 2.89 0 0 1 4.9 1l-1.3 .3a1.56 1.56 0 0 0-1.8-1 1.56 1.56 0 0 0-1.2 1.7 2.25 2.25 0 0 0 1.2 2.8 1.54 1.54 0 0 0 1.9-1.4l1.3 .4a2.96 2.96 0 0 1-3.5 2.1 2.96 2.96 0 0 1-2.3-3.3l.2-1.5zM131.7 186.4a2.89 2.89 0 0 1 4.9 1l-1.3 .3a1.56 1.56 0 0 0-1.9-1 1.56 1.56 0 0 0-1.2 1.7 2.25 2.25 0 0 0 1.3 2.8 1.54 1.54 0 0 0 1.8-1.4l1.3 .4a2.96 2.96 0 0 1-3.5 2.1 2.96 2.96 0 0 1-2.3-3.3l.2-1.5z"/>
<path d="M138.4 186.3a3.3 3.3 0 0 1 4.1-.3 3.3 3.3 0 0 1 1.3 3.9 3.2 3.2 0 0 1-3.9 2.4 3.2 3.2 0 0 1-2.4-3.8l.3-1.3zM139.4 187.2a1.86 1.86 0 0 1 2.2-.4 1.86 1.86 0 0 1 .9 2.1 1.89 1.89 0 0 1-1.8 2.3 1.89 1.89 0 0 1-1.8-2.3v-.8zM144.9 185.6h2.2a2.43 2.43 0 0 1 2.7 1 2.11 2.11 0 0 1-.1 2.3 2.11 2.11 0 0 1-2.1 .8h-1.3v2.5h-1.4zM146.3 186.7h.6a1.26 1.26 0 0 1 1.8 1 1.2 1.2 0 0 1-1.7 .9h-.7zM150.4 185.6h1.6l1.5 2.6 1.5-2.6h1.6l-2.4 3.8v2.8h-1.4v-2.8z"/>
</g>
<g font-size="5.6">
<text x="77.5" y="34.1">PSM03</text>
<text x="50.6" y="39.8">PSM02</text>
<text x="177.7" y="40.3">PSM07</text>
<text x="46.3" y="52.1">PSM04</text>
<text x="26.7" y="64">PSM06</text>
<text x="110" y="100.7">PSM01</text>
<text x="233.6" y="97.8">PSM07</text>
<text x="258.3" y="116.7">PSM05</text>
</g>
<g font-size="4.9">
<text x="12" y="129.3">ID</text>
<text x="35.4" y="129.3">Cantidad por</text>
<text x="68.2" y="129.3">Grosor</text>
<text x="35.4" y="134.7">conjunto</text>
<text x="68.2" y="134.7">(mm)</text>
<text x="12" y="143.6">PSM01</text>
<text x="35.4" y="143.6">1</text>
<text x="68.2" y="143.6">3</text>
<text x="12" y="152.5">PSM02</text>
<text x="35.4" y="152.5">1</text>
<text x="68.2" y="152.5">3</text>
<text x="12" y="161.4">PSM03</text>
<text x="35.4" y="161.4">1</text>
<text x="68.2" y="161.4">3</text>
<text x="12" y="170.3">PSM04</text>
<text x="35.4" y="170.3">1</text>
<text x="68.2" y="170.3">3</text>
<text x="12" y="179.2">PSM05</text>
<text x="35.4" y="179.2">2</text>
<text x="68.2" y="179.2">3</text>
<text x="12" y="188.1">PSM06</text>
<text x="35.4" y="188.1">4</text>
<text x="68.2" y="188.1">3</text>
<text x="12" y="197">PSM07</text>
<text x="35.4" y="197">2</text>
<text x="68.2" y="197">1</text>
</g>
<g font-size="3.9">
<text x="133.6" y="160.3">Montaje de estructura</text>
<text x="133.6" y="165.7">ASM01</text>
<text x="196.5" y="165.4">Serpuga 2</text>
<text x="111.8" y="175.9">Chapa aluminio 1 y 3mm</text>
<text x="161.4" y="176.1">Jaime Bravo Algaba</text>
<text x="118.2" y="187.2">990</text>
<text x="144.4" y="187.2">2</text>
<text x="161.2" y="186.8">Centro de Autom. y Robótica, UPM-CSIC</text>
<text x="113.1" y="193.3">Escala 1:3</text>
<text x="160.2" y="197.7">27/05/2026</text>
<text x="190.6" y="198">ASM01.dft</text>
<text x="223" y="197.6">1 de 1</text>
</g>
<text font-size="3.6" x="112.9" y="197.9">ISO(mm,º)</text>
<g font-size="3.1">
<text x="111.8" y="160.2">Pieza:</text>
<text x="193.9" y="160.1">Proyecto:</text>
<text x="111.8" y="165.7">Identificador:</text>
<text x="111.6" y="170.8">Material:</text>
<text x="159.3" y="170.8">Diseñado por:</text>
<text x="111.2" y="181.7">Peso (g):</text>
<text x="135.4" y="182">Cantidad:</text>
<text x="159" y="181.8">Empresa:</text>
<text x="159.2" y="192.7">Fecha de creación:</text>
<text x="190.5" y="192.7">Archivo digital:</text>
<text x="221.2" y="192.7">Hoja:</text>
</g>
</svg>
